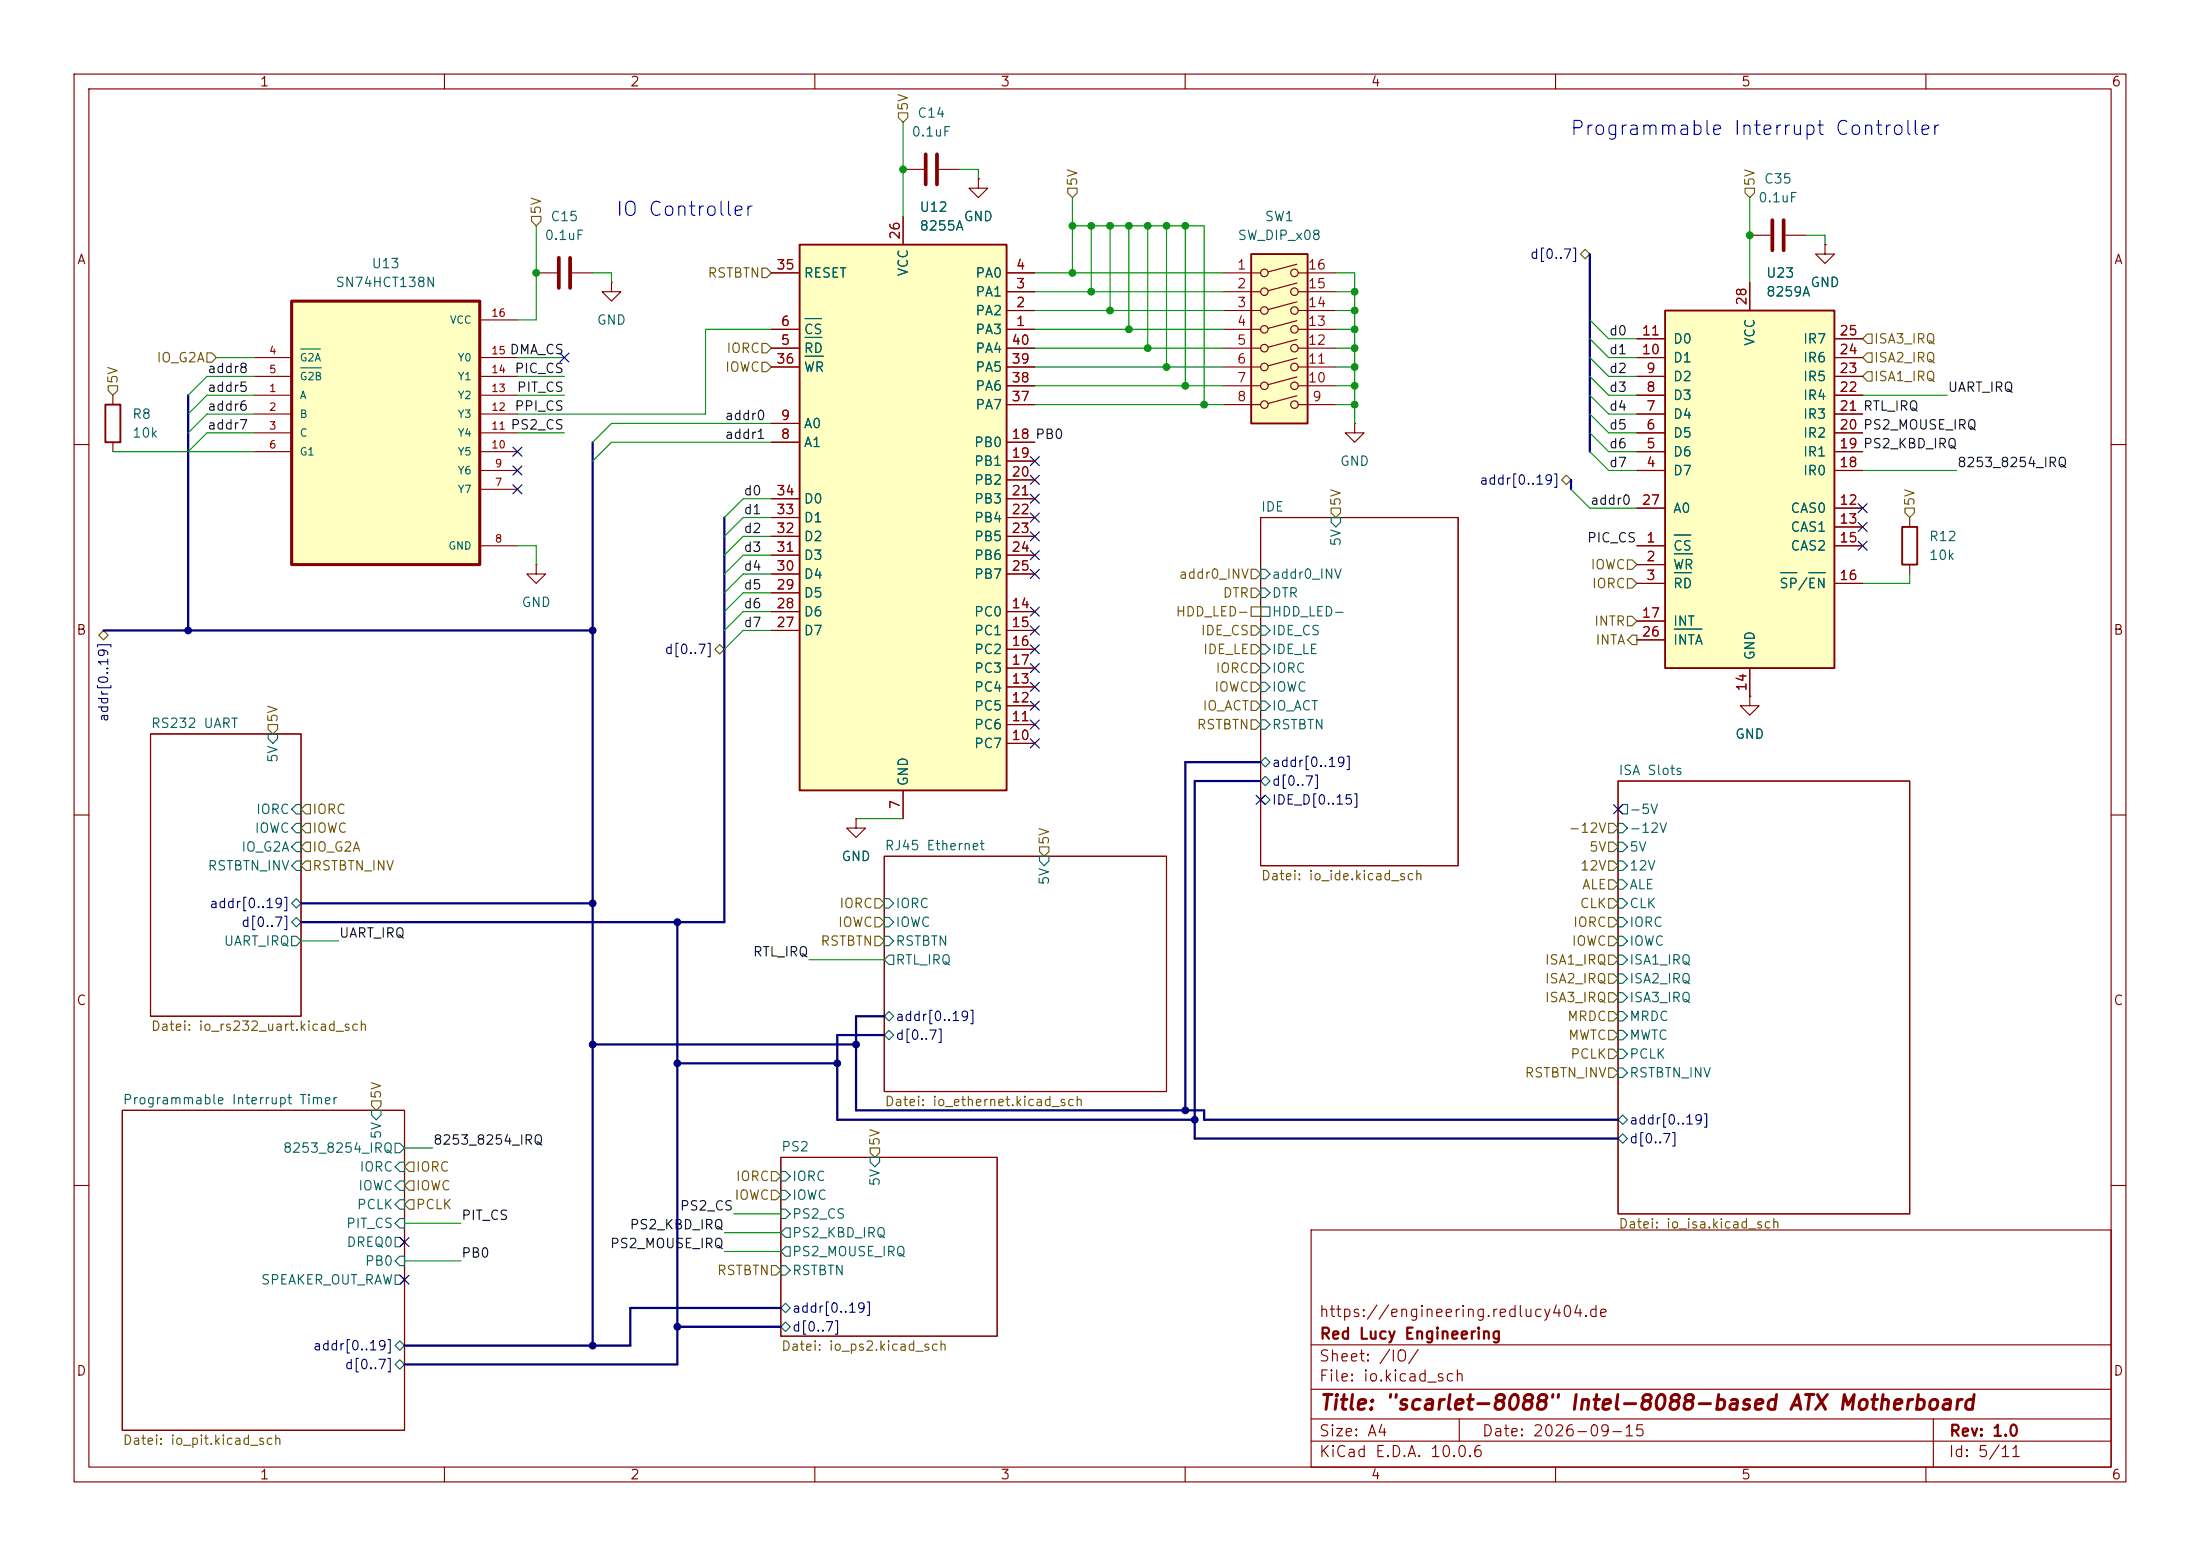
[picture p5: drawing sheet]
<svg xmlns="http://www.w3.org/2000/svg" width="297mm" height="210mm" viewBox="0 0 297 210" stroke-linecap="round" stroke-linejoin="round" font-family="sans-serif">
<g fill="none" stroke="#840000" stroke-width=".15">
<path d="M10 10h277v190h-277zM12 12h273v186h-273zM60 10v2M110 10v2M160 10v2M210 10v2M260 10v2M121.9 22.9h2.8M126.7 22.9h2.8M132.1 24.1v1.3h1.2l-1.2 1.3-1.3-1.3h1.3M132.1 24.1h.1M10 60h2"/>
<path d="M72.4 76.2v1.3h1.3l-1.3 1.2-1.3-1.2h1.3M72.4 76.2h.1M170.2 69.9h26.6v46.9h-26.6zM285 60h2M20.3 99.1h20.3v38.1h-20.3zM236.2 94v1.3h1.3l-1.3 1.2-1.3-1.2h1.3M236.2 94h.1M10 110h2M119.4 115.6h38.1v31.7h-38.1zM218.4 105.4h39.4v58.4h-39.4zM285 110h2M16.5 149.9h38.1v43.1h-38.1z"/>
<path d="M105.4 156.2h29.2v24.1h-29.2zM10 160h2M177 166h108v32h-108zM285 160h2M60 198v2M110 198v2M160 198v2M177 194.5h108M177 191.5h108M177 187.5h108M177 181.5h108M197 191.5v3"/>
<path d="M210 198v2M260 198v2M261 191.5v6.5"/>
</g>
<g fill="none" stroke="#006464" stroke-width=".15">
<path d="M170.2 76.8h.6l.6 .7-.6 .6h-.6zM170.2 79.4h.6l.6 .6-.6 .6h-.6zM179.7 69.9h1.3v.6l-.7 .6-.6-.6zM36.2 99.1h1.3v.6l-.7 .6-.6-.6zM170.2 81.9h1.2v1.3h-1.2zM170.2 84.5h.6l.6 .6-.6 .6h-.6zM170.2 87h.6l.6 .6-.6 .7h-.6zM170.2 89.5h.6l.6 .7-.6 .6h-.6zM170.2 92.1h.6l.6 .6-.6 .6h-.6zM170.2 94.6h.6l.6 .7-.6 .6h-.6zM170.2 97.2h.6l.6 .6-.6 .6h-.6zM39.4 114.3l.6-.6h.6v1.2h-.6z"/>
<path d="M40 108.6h.6v1.3h-.6l-.6-.7zM40 111.1h.6v1.3h-.6l-.6-.6zM40 116.2h.6v1.3h-.6l-.6-.7zM140.3 115.6h1.3v.6l-.6 .6-.7-.6zM170.2 102.9l.6-.7 .6 .7-.6 .6zM170.2 105.4l.6-.6 .6 .6-.6 .6zM170.2 108l.6-.7 .6 .7-.6 .6zM218.4 109.2l.7-.6h.6v1.3h-.6zM218.4 111.1h.7l.6 .7-.6 .6h-.7zM218.4 113.7h.7l.6 .6-.6 .6h-.7zM218.4 116.2h.7l.6 .6-.6 .7h-.7zM218.4 118.7h.7l.6 .7-.6 .6h-.7z"/>
<path d="M39.4 124.5l.6-.7 .6 .7-.6 .6zM39.4 126.4h.6l.6 .6-.6 .6h-.6zM40 121.3l.6 .6-.6 .7-.6-.7zM119.4 121.3h.6l.6 .6-.6 .7h-.6zM119.4 123.8h.6l.6 .7-.6 .6h-.6zM119.4 126.4h.6l.6 .6-.6 .6h-.6zM119.4 129.5l.6-.6h.6v1.3h-.6zM119.4 137.2l.6-.7 .6 .7-.6 .6zM119.4 139.7l.6-.6 .6 .6-.6 .6zM218.4 121.3h.7l.6 .6-.6 .7h-.7zM218.4 123.8h.7l.6 .7-.6 .6h-.7zM218.4 126.4h.7l.6 .6-.6 .6h-.7z"/>
<path d="M218.4 128.9h.7l.6 .6-.6 .7h-.7zM218.4 131.4h.7l.6 .7-.6 .6h-.7zM218.4 134h.7l.6 .6-.6 .7h-.7zM218.4 136.5h.7l.6 .7-.6 .6h-.7zM218.4 139.1h.7l.6 .6-.6 .6h-.7zM50.2 149.9h1.2v.6l-.6 .6-.6-.6zM53.3 154.3h.7l.6 .6-.6 .7h-.7zM54 156.8h.6v1.3h-.6l-.7-.6zM54 159.4h.6v1.3h-.6l-.7-.7zM105.4 158.1h.6l.7 .7-.7 .6h-.6zM117.5 156.2h1.2v.6l-.6 .7-.6-.7zM218.4 141.6h.7l.6 .6-.6 .7h-.7z"/>
<path d="M218.4 144.1h.7l.6 .7-.6 .6h-.7zM218.4 151.1l.7-.6 .6 .6-.6 .7zM218.4 153.7l.7-.7 .6 .7-.6 .6zM53.3 167h.7l.6 .6-.6 .7h-.7zM53.3 172.1h.7l.6 .6-.6 .7h-.7zM54 161.9h.6v1.3h-.6l-.7-.6zM54 164.5h.6v1.2h-.6l-.7-.6zM54 169.5h.6v1.3h-.6l-.7-.6zM105.4 160.7h.6l.7 .6-.7 .6h-.6zM105.4 163.2h.6l.7 .6-.7 .7h-.6zM105.4 170.8h.6l.7 .7-.7 .6h-.6zM105.4 176.5l.6-.6 .7 .6-.7 .7z"/>
<path d="M105.4 179.1l.6-.7 .7 .7-.7 .6zM106 165.7h.7v1.3h-.7l-.6-.6zM106 168.3h.7v1.2h-.7l-.6-.6zM53.3 181.6l.7-.6 .6 .6-.6 .6zM53.3 184.2l.7-.7 .6 .7-.6 .6z"/>
</g>
<path d="M125 20.8v4.1M126.5 20.8v4.1" fill="none" stroke="#840000" stroke-width=".51"/>
<path d="M39.4 40.6h25.4v35.6h-25.4z" fill="#ffffc2"/>
<path d="M39.4 40.6h25.4v35.6h-25.4z" fill="none" stroke="#840000" stroke-width=".41"/>
<g fill="none" stroke="#840000" stroke-width=".15">
<path d="M82.5 38.1v1.3h1.3l-1.3 1.2-1.2-1.2h1.2M82.5 38.1h.1M34.3 53.3h5.1M34.3 55.9h5.1M34.3 58.4h5.1M34.3 48.3h5.1M34.3 50.8h5.1M64.8 53.3h5M64.8 55.9h5M64.8 58.4h5M64.8 48.3h5M64.8 50.8h5"/>
<path d="M64.8 43.2h5M182.9 57.2v1.2h1.2l-1.2 1.3-1.3-1.3h1.3M182.9 57.2h.1M34.3 61h5.1M64.8 61h5M64.8 66h5M64.8 73.7h5M64.8 63.5h5M257.8 69.9v1.2M257.8 76.2v1.3"/>
</g>
<path d="M40.6 47.1h2.6M40.6 49.6h2.8" fill="none" stroke="#006464" stroke-width=".15"/>
<path d="M256.8 71.1h2v5.1h-2z" fill="none" stroke="#840000" stroke-width=".25"/>
<path d="M224.8 41.9h22.8v48.3h-22.8z" fill="#ffffc2"/>
<path d="M14.2 54.6h2.1v5.1h-2.1zM224.8 41.9h22.8v48.3h-22.8z" fill="none" stroke="#840000" stroke-width=".25"/>
<g fill="none" stroke="#840000" stroke-width=".15">
<path d="M236.2 38.1v3.8M246.4 33v1.3h1.2l-1.2 1.3-1.3-1.3h1.3M246.4 33h.1M15.2 53.3v1.3M15.2 59.7v1.3M221 58.4h3.8M221 55.9h3.8M221 53.3h3.8M221 50.8h3.8M221 48.3h3.8M221 45.7h3.8M247.6 58.4h3.9"/>
<path d="M247.6 55.9h3.9M247.6 53.3h3.9M247.6 50.8h3.9M247.6 48.3h3.9M247.6 45.7h3.9M221 73.7h3.8M221 76.2h3.8M221 78.7h3.8M221 63.5h3.8M221 61h3.8M221 68.6h3.8M247.6 73.7h3.9"/>
<path d="M247.6 78.7h3.9M247.6 63.5h3.9M247.6 61h3.9M247.6 68.6h3.9M247.6 71.1h3.9M221 83.8h3.8M221 86.4h3.8M236.2 90.2v3.8M115.6 110.5v1.3h1.2l-1.2 1.2-1.3-1.2h1.3M115.6 110.5h.1"/>
</g>
<path d="M226 72.2h2.3M226 74.8h2.5M226 77.3h2.3M240.4 77.3h2.2M244.2 77.3h2.2M226 84.9h3.8" fill="none" stroke="#006464" stroke-width=".15"/>
<path d="M107.9 33h28v73.7h-28z" fill="#ffffc2"/>
<path d="M107.9 33h28v73.7h-28z" fill="none" stroke="#840000" stroke-width=".25"/>
<g fill="none" stroke="#840000" stroke-width=".15">
<path d="M72.4 36.8h2.8M77.2 36.8h2.8M104.1 36.8h3.8M121.9 29.2v3.8M135.9 39.4h3.8M135.9 36.8h3.8M236.2 31.8h2.8M241 31.8h2.8M104.1 44.5h3.8M104.1 47h3.8M104.1 59.7h3.8M104.1 57.2h3.8"/>
<path d="M104.1 49.5h3.8M135.9 44.5h3.8M135.9 41.9h3.8M135.9 47h3.8M135.9 59.7h3.8M135.9 49.5h3.8M135.9 54.6h3.8M135.9 52.1h3.8M104.1 67.3h3.8M104.1 69.9h3.8M104.1 72.4h3.8M104.1 74.9h3.8"/>
<path d="M104.1 77.5h3.8M135.9 62.2h3.8M135.9 64.8h3.8M135.9 67.3h3.8M135.9 69.9h3.8M135.9 72.4h3.8M135.9 74.9h3.8M135.9 77.5h3.8M104.1 82.6h3.8M104.1 85.1h3.8M104.1 80h3.8M135.9 97.8h3.8"/>
<path d="M135.9 95.3h3.8M135.9 92.7h3.8M135.9 82.6h3.8M135.9 85.1h3.8M135.9 87.6h3.8M135.9 90.2h3.8M121.9 106.7v3.8M135.9 100.3h3.8"/>
</g>
<path d="M108.7 45.5h2.3M108.7 43h2.2M108.7 48.1h2.5" fill="none" stroke="#006464" stroke-width=".15"/>
<path d="M75.4 34.8v4.1M77 34.8v4.1M239.3 29.7v4.1M240.8 29.7v4.1" fill="none" stroke="#840000" stroke-width=".51"/>
<path d="M168.9 34.3h7.6v22.9h-7.6z" fill="#ffffc2"/>
<g fill="none" stroke="#840000" stroke-width=".15">
<path d="M104.1 36.8h3.8M121.9 29.2v3.8M132.1 24.1h.1M135.9 36.8h3.8M135.9 39.4h3.8M165.1 36.8h5.1M165.1 39.4h5.1M175.1 35.7l-3.9 1M175.1 38.2l-3.9 1M175.3 36.8h5M175.3 39.4h5M236.2 38.1v3.8"/>
<path d="M246.4 33h.1M104.1 44.5h3.8M104.1 47h3.8M104.1 49.5h3.8M104.1 59.7h3.8M104.1 57.2h3.8M135.9 41.9h3.8M135.9 44.5h3.8M135.9 47h3.8M135.9 49.5h3.8M135.9 52.1h3.8M135.9 54.6h3.8"/>
<path d="M135.9 59.7h3.8M165.1 41.9h5.1M165.1 44.5h5.1M165.1 47h5.1M165.1 49.5h5.1M165.1 52.1h5.1M165.1 54.6h5.1M175.1 40.7l-3.9 1.1M175.1 43.3l-3.9 1M175.1 45.8l-3.9 1.1M175.1 48.3l-3.9 1.1M175.1 50.9l-3.9 1"/>
<path d="M175.1 53.4l-3.9 1.1M175.3 41.9h5M175.3 44.5h5M175.3 47h5M175.3 49.5h5M175.3 52.1h5M175.3 54.6h5M221 58.4h3.8M221 55.9h3.8M221 53.3h3.8M221 50.8h3.8M221 48.3h3.8"/>
<path d="M221 45.7h3.8M247.6 58.4h3.9M247.6 55.9h3.9M247.6 53.3h3.9M247.6 50.8h3.9M247.6 48.3h3.9M247.6 45.7h3.9M104.1 67.3h3.8M104.1 69.9h3.8M104.1 72.4h3.8M104.1 74.9h3.8M104.1 77.5h3.8"/>
<path d="M135.9 62.2h3.8M135.9 64.8h3.8M135.9 67.3h3.8M135.9 69.9h3.8M135.9 72.4h3.8M135.9 74.9h3.8M135.9 77.5h3.8M221 73.7h3.8M221 76.2h3.8M221 78.7h3.8M221 63.5h3.8M221 61h3.8"/>
<path d="M221 68.6h3.8M247.6 73.7h3.9M247.6 78.7h3.9M247.6 63.5h3.9M247.6 61h3.9M247.6 68.6h3.9M247.6 71.1h3.9M104.1 82.6h3.8M104.1 85.1h3.8M104.1 80h3.8M135.9 97.8h3.8M135.9 95.3h3.8"/>
<path d="M135.9 92.7h3.8M135.9 82.6h3.8M135.9 85.1h3.8M135.9 87.6h3.8M135.9 90.2h3.8M221 83.8h3.8M221 86.4h3.8M236.2 94h.1M236.2 90.2v3.8M115.6 110.5h.1M121.9 106.7v3.8M135.9 100.3h3.8"/>
<circle cx="170.7" cy="36.8" r=".51"/>
<circle cx="170.7" cy="39.4" r=".51"/>
<circle cx="174.8" cy="36.8" r=".51"/>
<circle cx="174.8" cy="39.4" r=".51"/>
<circle cx="170.7" cy="44.5" r=".51"/>
<circle cx="170.7" cy="49.5" r=".51"/>
<circle cx="170.7" cy="52.1" r=".51"/>
<circle cx="170.7" cy="54.6" r=".51"/>
<circle cx="170.7" cy="47" r=".51"/>
<circle cx="170.7" cy="41.9" r=".51"/>
<circle cx="174.8" cy="41.9" r=".51"/>
<circle cx="174.8" cy="44.5" r=".51"/>
<circle cx="174.8" cy="49.5" r=".51"/>
<circle cx="174.8" cy="47" r=".51"/>
<circle cx="174.8" cy="54.6" r=".51"/>
<circle cx="174.8" cy="52.1" r=".51"/>
</g>
<path d="M168.9 34.3h7.6v22.9h-7.6z" fill="none" stroke="#840000" stroke-width=".25"/>
<g fill="none" stroke="#725600" stroke-width=".15">
<path d="M121.3 15.2h1.3v.7l-.7 .6-.6-.6zM71.8 29.2h1.2v.6l-.6 .7-.6-.7zM102.9 36.2h.6l.6 .6-.6 .7h-.6zM144.1 25.4h1.3v.6l-.6 .7-.7-.7zM214 33.7l.6 .6-.6 .6-.6-.6zM235.6 25.4h1.3v.6l-.7 .7-.6-.7zM14.6 52.1h1.3v.6l-.7 .6-.6-.6zM27.9 47.6h.7l.6 .7-.6 .6h-.7zM102.9 48.9h.6l.6 .6-.6 .7h-.6zM102.9 46.4h.6l.6 .6-.6 .6h-.6zM252.1 47.6h.6v1.3h-.6l-.6-.6zM252.1 50.2h.6v1.2h-.6l-.6-.6z"/>
<path d="M252.1 45.1h.6v1.3h-.6l-.6-.7zM168.9 76.8h.6l.7 .7-.7 .6h-.6zM168.9 79.4h.6l.7 .6-.7 .6h-.6zM179.7 68.6h1.3v.6l-.7 .7-.6-.7zM210.8 64.8l.7-.7 .6 .7-.6 .6zM219.7 78.1h.6l.7 .6-.7 .7h-.6zM219.7 75.6h.6l.7 .6-.7 .6h-.6zM257.2 68.6h1.2v.6l-.6 .7-.6-.7zM13.3 85.7l.7-.6 .6 .6-.6 .7zM36.2 97.8h1.3v.6l-.7 .7-.6-.7zM97.2 87l.6 .6-.6 .7-.7-.7zM168.9 87h.6l.7 .6-.7 .7h-.6z"/>
<path d="M168.9 84.5h.6l.7 .6-.7 .6h-.6zM168.9 97.2h.6l.7 .6-.7 .6h-.6zM168.9 89.5h.6l.7 .7-.7 .6h-.6zM168.9 81.9h1.3v1.3h-1.3zM168.9 94.6h.6l.7 .7-.7 .6h-.6zM168.9 92.1h.6l.7 .6-.7 .6h-.6zM219.7 83.2h.6l.7 .6-.7 .7h-.6zM220.3 85.7h.7v1.3h-.7l-.6-.6zM41.3 113.7h.6v1.2h-.6l-.7-.6zM41.3 108.6h.6v1.3h-.6l-.7-.7zM41.3 111.1h.6v1.3h-.6l-.7-.6zM41.3 116.2h.6v1.3h-.6l-.7-.7z"/>
<path d="M140.3 114.3h1.3v.6l-.6 .7-.7-.7zM217.2 111.1h.6l.6 .7-.6 .6h-.6zM217.2 116.2h.6l.6 .6-.6 .7h-.6zM217.2 118.7h.6l.6 .7-.6 .6h-.6zM217.2 113.7h.6l.6 .6-.6 .6h-.6zM118.1 121.3h.6l.7 .6-.7 .7h-.6zM118.1 126.4h.6l.7 .6-.7 .6h-.6zM118.1 123.8h.6l.7 .7-.7 .6h-.6zM217.2 123.8h.6l.6 .7-.6 .6h-.6zM217.2 121.3h.6l.6 .6-.6 .7h-.6zM217.2 126.4h.6l.6 .6-.6 .6h-.6zM217.2 131.4h.6l.6 .7-.6 .6h-.6z"/>
<path d="M217.2 128.9h.6l.6 .6-.6 .7h-.6zM217.2 139.1h.6l.6 .6-.6 .6h-.6zM217.2 136.5h.6l.6 .7-.6 .6h-.6zM217.2 134h.6l.6 .6-.6 .7h-.6zM50.2 148.6h1.2v.6l-.6 .7-.6-.7zM55.2 156.8h.7v1.3h-.7l-.6-.6zM55.2 159.4h.7v1.3h-.7l-.6-.7zM104.1 158.1h.7l.6 .7-.6 .6h-.7zM117.5 154.9h1.2v.7l-.6 .6-.6-.6zM217.2 141.6h.6l.6 .6-.6 .7h-.6zM217.2 144.1h.6l.6 .7-.6 .6h-.6zM55.2 161.9h.7v1.3h-.7l-.6-.6z"/>
<path d="M104.1 170.8h.7l.6 .7-.6 .6h-.7zM104.1 160.7h.7l.6 .6-.6 .6h-.7z"/>
</g>
<g fill="none" stroke="#000084" stroke-width=".3">
<path d="M214.6 34.3v26.7M25.4 53.3v31.8M80 59.7v121.9M97.8 69.9v54.6h-57.2M212.1 64.8v1.2M14 85.1h66M170.2 102.9h-10.2v47M170.2 105.4h-8.9v48.3h57.1M40.6 121.9h39.4M91.4 124.5v59.7h-36.8M119.4 137.2h-3.8v12.7h47v1.2h55.8M119.4 139.7h-6.4v11.4h48.3"/>
<path d="M80 141h35.6M91.4 143.5h21.6M91.4 179.1h14M105.4 176.5h-20.3v5.1h-30.5"/>
</g>
<g fill="none" stroke="#009600" stroke-width=".15">
<path d="M121.9 16.5v12.7M72.4 30.5v12.7h-2.6M80 36.8h2.5v1.3M129.5 22.9h2.6v1.2M139.7 36.8h25.4M139.7 39.4h25.4M144.8 26.7v10.1M144.8 30.5h17.8v24.1M147.3 30.5v8.9M149.9 30.5v11.4M152.4 30.5v14M154.9 30.5v16.5"/>
<path d="M157.5 30.5v19M160 30.5v21.6M180.3 36.8h2.6v20.4M180.3 39.4h2.6M236.2 26.7v11.4M243.8 31.8h2.6v1.2M29.2 48.3h5.1M34.3 58.4h-6.4l-2.5 2.6M34.3 50.8h-6.4l-2.5 2.5M34.3 55.9h-6.4l-2.5 2.5M34.3 53.3h-6.4l-2.5 2.6M69.8 58.4h6.4"/>
<path d="M69.8 50.8h6.4M69.8 48.3h6.4M69.8 53.3h6.4M104.1 44.5h-8.9v11.4h-25.4M104.1 59.7h-21.6l-2.5 2.5M104.1 57.2h-21.6l-2.5 2.5M139.7 44.5h25.4M139.7 47h25.4M139.7 41.9h25.4M139.7 52.1h25.4M139.7 49.5h25.4M139.7 54.6h25.4"/>
<path d="M180.3 44.5h2.6M180.3 47h2.6M180.3 41.9h2.6M180.3 52.1h2.6M180.3 49.5h2.6M180.3 54.6h2.6M214.6 58.4l2.6 2.6h3.8M214.6 55.9l2.6 2.5h3.8M214.6 48.3l2.6 2.5h3.8M214.6 53.3l2.6 2.6h3.8M214.6 45.7l2.6 2.6h3.8M214.6 50.8l2.6 2.5h3.8"/>
<path d="M214.6 43.2l2.6 2.5h3.8M251.5 53.3h11.4M15.2 61h19.1M69.8 73.7h2.6v2.5M104.1 69.9h-3.8l-2.5 2.5M104.1 67.3h-3.8l-2.5 2.6M104.1 72.4h-3.8l-2.5 2.5M104.1 77.5h-3.8l-2.5 2.5M104.1 74.9h-3.8l-2.5 2.6M212.1 66l2.5 2.6h6.4M214.6 61l2.6 2.5h3.8M251.5 63.5h12.7"/>
<path d="M257.8 77.5v1.2h-6.3M104.1 85.1h-3.8l-2.5 2.5M104.1 80h-3.8l-2.5 2.6M104.1 82.6h-3.8l-2.5 2.5M115.6 110.5h6.3M40.6 127h5.1M109.2 129.5h10.2M54.6 154.9h3.8M54.6 165.1h7.6M54.6 170.2h7.6M97.8 168.9h7.6M97.8 166.4h7.6"/>
<path d="M99.1 163.8h6.3"/>
</g>
<g fill="none" stroke="#000084" stroke-width=".15">
<path d="M75.6 47.7l1.2 1.2M76.8 47.7l-1.2 1.2M69.2 62.9l1.3 1.2M69.2 60.4l1.3 1.2M69.2 65.4l1.3 1.2M70.5 62.9l-1.3 1.2M70.5 60.4l-1.3 1.2M70.5 65.4l-1.3 1.2M139.1 64.2l1.2 1.2M139.1 76.9l1.2 1.2M139.1 69.2l1.2 1.3M139.1 74.3l1.2 1.2"/>
<path d="M139.1 71.8l1.2 1.2M139.1 66.7l1.2 1.2M139.1 61.6l1.2 1.2M140.3 64.2l-1.2 1.2M140.3 76.9l-1.2 1.2M140.3 69.2l-1.2 1.3M140.3 74.3l-1.2 1.2M140.3 71.8l-1.2 1.2M140.3 66.7l-1.2 1.2M140.3 61.6l-1.2 1.2M250.9 70.5l1.2 1.2M250.9 68l1.2 1.2"/>
<path d="M250.9 73.1l1.2 1.2M252.1 70.5l-1.2 1.2M252.1 68l-1.2 1.2M252.1 73.1l-1.2 1.2M139.1 84.5l1.2 1.2M139.1 81.9l1.2 1.3M139.1 97.2l1.2 1.2M139.1 89.6l1.2 1.2M139.1 99.7l1.2 1.2M139.1 94.6l1.2 1.3M139.1 87l1.2 1.2M139.1 92.1l1.2 1.2"/>
<path d="M140.3 84.5l-1.2 1.2M140.3 81.9l-1.2 1.3M140.3 97.2l-1.2 1.2M140.3 89.6l-1.2 1.2M140.3 99.7l-1.2 1.2M140.3 94.6l-1.2 1.3M140.3 87l-1.2 1.2M140.3 92.1l-1.2 1.2M169.6 107.3l1.2 1.3M170.8 107.3l-1.2 1.3M217.8 108.6l1.2 1.2M219 108.6l-1.2 1.2"/>
<path d="M54 167l1.2 1.2M54 172.1l1.2 1.2M55.2 167l-1.2 1.2M55.2 172.1l-1.2 1.2"/>
</g>
<path d="M108.7 45.5h2.3M108.7 43h2.2M108.7 48.1h2.5M226 72.2h2.3M226 74.8h2.5M226 77.3h2.3M240.4 77.3h2.2M244.2 77.3h2.2M226 84.9h3.8" fill="none" stroke="#006464" stroke-width=".15"/>
<g fill="#009600" stroke="#009600" stroke-width=".14">
<circle cx="236.2" cy="31.8" r=".46"/>
<circle cx="152.4" cy="44.5" r=".46"/>
<circle cx="162.6" cy="54.6" r=".46"/>
<circle cx="157.5" cy="49.5" r=".46"/>
<circle cx="160" cy="52.1" r=".46"/>
<circle cx="149.9" cy="41.9" r=".46"/>
<circle cx="182.9" cy="52.1" r=".46"/>
<circle cx="182.9" cy="49.5" r=".46"/>
<circle cx="182.9" cy="54.6" r=".46"/>
<circle cx="182.9" cy="39.4" r=".46"/>
<circle cx="154.9" cy="30.5" r=".46"/>
<circle cx="154.9" cy="47" r=".46"/>
<circle cx="182.9" cy="47" r=".46"/>
<circle cx="182.9" cy="44.5" r=".46"/>
<circle cx="182.9" cy="41.9" r=".46"/>
<circle cx="144.8" cy="30.5" r=".46"/>
<circle cx="147.3" cy="30.5" r=".46"/>
<circle cx="149.9" cy="30.5" r=".46"/>
<circle cx="160" cy="30.5" r=".46"/>
<circle cx="157.5" cy="30.5" r=".46"/>
<circle cx="152.4" cy="30.5" r=".46"/>
<circle cx="147.3" cy="39.4" r=".46"/>
<circle cx="144.8" cy="36.8" r=".46"/>
<circle cx="121.9" cy="22.9" r=".46"/>
<circle cx="72.4" cy="36.8" r=".46"/>
</g>
<g fill="#000084" stroke="#000084" stroke-width=".14">
<circle cx="80" cy="141" r=".46"/>
<circle cx="113" cy="143.5" r=".46"/>
<circle cx="115.6" cy="141" r=".46"/>
<circle cx="160" cy="149.9" r=".46"/>
<circle cx="161.3" cy="151.1" r=".46"/>
<circle cx="80" cy="121.9" r=".46"/>
<circle cx="91.4" cy="124.5" r=".46"/>
<circle cx="80" cy="85.1" r=".46"/>
<circle cx="25.4" cy="85.1" r=".46"/>
<circle cx="91.4" cy="143.5" r=".46"/>
<circle cx="91.4" cy="179.1" r=".46"/>
<circle cx="80" cy="181.6" r=".46"/>
</g>
<text font-size="2" fill="#840000" x="178" y="190.8">Title: &quot;scarlet-8088&quot; Intel-8088-based ATX Motherboard</text>
<g font-size="1.9" fill="#0000c2">
<text x="211.8" y="18.7">Programmable Interrupt Controller</text>
<text x="83" y="29.6">IO Controller</text>
</g>
<g font-size="1.5" fill="#840000">
<text x="178" y="178.1">https://engineering.redlucy404.de</text>
<text x="178" y="184.1">Sheet: /IO/</text>
<text x="178" y="181.1">Red Lucy Engineering</text>
<text x="178" y="186.8">File: io.kicad_sch</text>
<text x="178" y="197">KiCad E.D.A. 10.0.6</text>
<text x="178" y="194.2">Size: A4</text>
<text x="200" y="194.2">Date: 2026-09-15</text>
<text x="263" y="197">Id: 5/11</text>
<text x="263" y="194.2">Rev: 1.0</text>
</g>
<g font-size="1.3" fill="#840000">
<text x="35" y="12">1</text>
<text x="85" y="12">2</text>
<text x="135" y="12">3</text>
<text x="185" y="12">4</text>
<text x="235" y="12">5</text>
<text x="285" y="12">6</text>
<text x="10.3" y="36">A</text>
<text x="285.3" y="36">A</text>
<text x="10.2" y="86">B</text>
<text x="285.2" y="86">B</text>
<text x="10.2" y="136">C</text>
<text x="285.2" y="136">C</text>
<text x="10.2" y="186">D</text>
<text x="285.2" y="186">D</text>
<text x="35" y="200">1</text>
<text x="85" y="200">2</text>
<text x="135" y="200">3</text>
<text x="185" y="200">4</text>
<text x="235" y="200">5</text>
<text x="285" y="200">6</text>
</g>
<g font-size="1.3" fill="#725600">
<text x="122.9" y="15.1" transform="rotate(-90 122.9 15.1)">5V</text>
<text x="73.4" y="29" transform="rotate(-90 73.4 29)">5V</text>
<text x="145.7" y="25.2" transform="rotate(-90 145.7 25.2)">5V</text>
<text x="237.2" y="25.2" transform="rotate(-90 237.2 25.2)">5V</text>
<text x="95.4" y="37.8">RSTBTN</text>
<text x="98" y="48">IORC</text>
<text x="252.9" y="46.7">ISA3_IRQ</text>
<text x="16.2" y="51.9" transform="rotate(-90 16.2 51.9)">5V</text>
<text x="21.1" y="49.2">IO_G2A</text>
<text x="97.8" y="50.5">IOWC</text>
<text x="252.9" y="49.2">ISA2_IRQ</text>
<text x="252.9" y="51.8">ISA1_IRQ</text>
<text x="181.3" y="68.4" transform="rotate(-90 181.3 68.4)">5V</text>
<text x="258.8" y="68.4" transform="rotate(-90 258.8 68.4)">5V</text>
<text x="214.6" y="77.2">IOWC</text>
<text x="158.6" y="83.5">HDD_LED-</text>
<text x="159.1" y="78.4">addr0_INV</text>
<text x="165" y="81">DTR</text>
<text x="214.8" y="79.7">IORC</text>
<text x="162" y="86.1">IDE_CS</text>
<text x="162.3" y="88.6">IDE_LE</text>
<text x="215.1" y="84.8">INTR</text>
<text x="215.3" y="87.3">INTA</text>
<text x="163.8" y="93.7">IOWC</text>
<text x="164" y="91.1">IORC</text>
<text x="37.8" y="97.6" transform="rotate(-90 37.8 97.6)">5V</text>
<text x="161.5" y="98.8">RSTBTN</text>
<text x="162.3" y="96.2">IO_ACT</text>
<text x="42.1" y="110.2">IORC</text>
<text x="42.1" y="112.7">IOWC</text>
<text x="211.7" y="112.7">-12V</text>
<text x="42.1" y="115.3">IO_G2A</text>
<text x="42.1" y="117.8">RSTBTN_INV</text>
<text x="141.9" y="114.1" transform="rotate(-90 141.9 114.1)">5V</text>
<text x="170.2" y="119.1">Datei: io_ide.kicad_sch</text>
<text x="213.2" y="117.8">12V</text>
<text x="214.5" y="115.3">5V</text>
<text x="113" y="125.4">IOWC</text>
<text x="113.2" y="122.9">IORC</text>
<text x="212.3" y="125.4">IORC</text>
<text x="213.2" y="122.9">CLK</text>
<text x="213.5" y="120.3">ALE</text>
<text x="110.7" y="128">RSTBTN</text>
<text x="208.5" y="130.5">ISA1_IRQ</text>
<text x="212.1" y="128">IOWC</text>
<text x="208.5" y="133">ISA2_IRQ</text>
<text x="208.5" y="135.6">ISA3_IRQ</text>
<text x="20.3" y="139.5">Datei: io_rs232_uart.kicad_sch</text>
<text x="211.5" y="138.1">MRDC</text>
<text x="211.6" y="140.7">MWTC</text>
<text x="211.9" y="143.2">PCLK</text>
<text x="51.8" y="148.4" transform="rotate(-90 51.8 148.4)">5V</text>
<text x="119.4" y="149.6">Datei: io_ethernet.kicad_sch</text>
<text x="205.7" y="145.7">RSTBTN_INV</text>
<text x="119.1" y="154.8" transform="rotate(-90 119.1 154.8)">5V</text>
<text x="56" y="158.4">IORC</text>
<text x="56" y="161">IOWC</text>
<text x="99.2" y="159.7">IORC</text>
<text x="56" y="163.5">PCLK</text>
<text x="99.1" y="162.3">IOWC</text>
<text x="218.4" y="166.1">Datei: io_isa.kicad_sch</text>
<text x="96.7" y="172.4">RSTBTN</text>
<text x="105.4" y="182.6">Datei: io_ps2.kicad_sch</text>
<text x="16.5" y="195.3">Datei: io_pit.kicad_sch</text>
</g>
<g font-size="1.3" fill="#006464">
<text x="123.8" y="16.2">C14</text>
<text x="123" y="18.7">0.1uF</text>
<text x="124" y="28.9">U12</text>
<text x="237.3" y="27.6">0.1uF</text>
<text x="238.1" y="25.1">C35</text>
<text x="73.4" y="32.7">0.1uF</text>
<text x="74.2" y="30.2">C15</text>
<text x="124" y="31.4">8255A</text>
<text x="130" y="30.2">GND</text>
<text x="167" y="32.7">SW_DIP_x08</text>
<text x="170.7" y="30.2">SW1</text>
<text x="45.2" y="39.1">SN74HCT138N</text>
<text x="50.1" y="36.5">U13</text>
<text x="108.4" y="37.8">RESET</text>
<text x="122.9" y="37.4" transform="rotate(-90 122.9 37.4)">VCC</text>
<text x="131.6" y="40.3">PA1</text>
<text x="131.6" y="37.8">PA0</text>
<text x="238.3" y="37.8">U23</text>
<text x="238.3" y="40.3">8259A</text>
<text x="244.3" y="39.1">GND</text>
<text x="80.5" y="44.1">GND</text>
<text x="108.4" y="48">RD</text>
<text x="108.4" y="45.4">CS</text>
<text x="131.6" y="45.4">PA3</text>
<text x="131.6" y="42.9">PA2</text>
<text x="131.6" y="48">PA4</text>
<text x="225.8" y="46.7">D0</text>
<text x="237.2" y="46.8" transform="rotate(-90 237.2 46.8)">VCC</text>
<text x="243.3" y="46.7">IR7</text>
<text x="108.4" y="50.5">WR</text>
<text x="131.6" y="53">PA6</text>
<text x="131.6" y="50.5">PA5</text>
<text x="225.8" y="51.8">D2</text>
<text x="225.8" y="49.2">D1</text>
<text x="243.3" y="51.8">IR5</text>
<text x="243.3" y="49.2">IR6</text>
<text x="17.8" y="56.8">R8</text>
<text x="17.8" y="59.4">10k</text>
<text x="108.4" y="58.1">A0</text>
<text x="131.6" y="55.6">PA7</text>
<text x="225.8" y="59.4">D5</text>
<text x="225.8" y="56.8">D4</text>
<text x="225.8" y="54.3">D3</text>
<text x="243.3" y="59.4">IR2</text>
<text x="243.3" y="56.8">IR3</text>
<text x="243.3" y="54.3">IR4</text>
<text x="108.4" y="60.7">A1</text>
<text x="131.4" y="60.7">PB0</text>
<text x="131.4" y="63.2">PB1</text>
<text x="131.4" y="65.7">PB2</text>
<text x="180.8" y="63.2">GND</text>
<text x="225.8" y="64.5">D7</text>
<text x="225.8" y="61.9">D6</text>
<text x="243.3" y="64.5">IR0</text>
<text x="243.3" y="61.9">IR1</text>
<text x="108.4" y="70.8">D1</text>
<text x="108.4" y="68.3">D0</text>
<text x="131.4" y="68.3">PB3</text>
<text x="131.4" y="70.8">PB4</text>
<text x="170.2" y="69.4">IDE</text>
<text x="225.8" y="69.5">A0</text>
<text x="241.6" y="69.5">CAS0</text>
<text x="108.4" y="75.9">D3</text>
<text x="108.4" y="73.4">D2</text>
<text x="131.4" y="73.4">PB5</text>
<text x="131.4" y="75.9">PB6</text>
<text x="181.3" y="73.8" transform="rotate(-90 181.3 73.8)">5V</text>
<text x="225.8" y="74.6">CS</text>
<text x="225.8" y="77.2">WR</text>
<text x="241.6" y="72.1">CAS1</text>
<text x="241.6" y="74.6">CAS2</text>
<text x="260.3" y="73.4">R12</text>
<text x="260.3" y="75.9">10k</text>
<text x="70.3" y="82.2">GND</text>
<text x="108.4" y="83.5">D6</text>
<text x="108.4" y="81">D5</text>
<text x="108.4" y="78.4">D4</text>
<text x="131.4" y="83.5">PC0</text>
<text x="131.4" y="78.4">PB7</text>
<text x="171.6" y="78.4">addr0_INV</text>
<text x="171.6" y="81">DTR</text>
<text x="171.6" y="83.5">HDD_LED-</text>
<text x="225.8" y="79.7">RD</text>
<text x="240.1" y="79.7">SP/EN</text>
<text x="108.4" y="86.1">D7</text>
<text x="131.4" y="86.1">PC1</text>
<text x="131.4" y="88.6">PC2</text>
<text x="171.6" y="86.1">IDE_CS</text>
<text x="171.6" y="88.6">IDE_LE</text>
<text x="225.8" y="84.8">INT</text>
<text x="225.8" y="87.3">INTA</text>
<text x="237.2" y="89.2" transform="rotate(-90 237.2 89.2)">GND</text>
<text x="131.4" y="93.7">PC4</text>
<text x="131.4" y="91.1">PC3</text>
<text x="171.6" y="91.1">IORC</text>
<text x="171.6" y="93.7">IOWC</text>
<text x="20.3" y="98.6">RS232 UART</text>
<text x="131.4" y="101.3">PC7</text>
<text x="131.4" y="98.8">PC6</text>
<text x="131.4" y="96.2">PC5</text>
<text x="171.6" y="96.2">IO_ACT</text>
<text x="171.6" y="98.8">RSTBTN</text>
<text x="234.2" y="100">GND</text>
<text x="37.8" y="103" transform="rotate(-90 37.8 103)">5V</text>
<text x="122.9" y="106.2" transform="rotate(-90 122.9 106.2)">GND</text>
<text x="218.4" y="104.9">ISA Slots</text>
<text x="34.3" y="112.7">IOWC</text>
<text x="34.5" y="110.2">IORC</text>
<text x="219.9" y="110.2">-5V</text>
<text x="219.9" y="112.7">-12V</text>
<text x="27.9" y="117.8">RSTBTN_INV</text>
<text x="32.5" y="115.3">IO_G2A</text>
<text x="113.5" y="116.5">GND</text>
<text x="119.4" y="115.1">RJ45 Ethernet</text>
<text x="141.9" y="119.6" transform="rotate(-90 141.9 119.6)">5V</text>
<text x="219.9" y="115.3">5V</text>
<text x="219.9" y="117.8">12V</text>
<text x="120.8" y="122.9">IORC</text>
<text x="120.8" y="125.4">IOWC</text>
<text x="219.9" y="120.3">ALE</text>
<text x="219.9" y="122.9">CLK</text>
<text x="219.9" y="125.4">IORC</text>
<text x="30.1" y="128">UART_IRQ</text>
<text x="120.8" y="128">RSTBTN</text>
<text x="120.8" y="130.5">RTL_IRQ</text>
<text x="219.9" y="128">IOWC</text>
<text x="219.9" y="130.5">ISA1_IRQ</text>
<text x="219.9" y="133">ISA2_IRQ</text>
<text x="219.9" y="135.6">ISA3_IRQ</text>
<text x="219.9" y="138.1">MRDC</text>
<text x="219.9" y="140.7">MWTC</text>
<text x="219.9" y="143.2">PCLK</text>
<text x="16.5" y="149.4">Programmable Interrupt Timer</text>
<text x="219.9" y="145.7">RSTBTN_INV</text>
<text x="38.1" y="155.9">8253_8254_IRQ</text>
<text x="51.8" y="153.8" transform="rotate(-90 51.8 153.8)">5V</text>
<text x="105.4" y="155.7">PS2</text>
<text x="48.3" y="161">IOWC</text>
<text x="48.4" y="158.4">IORC</text>
<text x="106.8" y="159.7">IORC</text>
<text x="119.1" y="160.2" transform="rotate(-90 119.1 160.2)">5V</text>
<text x="46.6" y="166.1">PIT_CS</text>
<text x="48.1" y="163.5">PCLK</text>
<text x="106.8" y="162.3">IOWC</text>
<text x="106.8" y="164.8">PS2_CS</text>
<text x="106.8" y="167.3">PS2_KBD_IRQ</text>
<text x="35.1" y="173.7">SPEAKER_OUT_RAW</text>
<text x="46.7" y="168.6">DREQ0</text>
<text x="49.2" y="171.1">PB0</text>
<text x="106.8" y="169.9">PS2_MOUSE_IRQ</text>
<text x="106.8" y="172.4">RSTBTN</text>
</g>
<g font-size="1.3" fill="#a90000">
<text x="121.8" y="32.5" transform="rotate(-90 121.8 32.5)">26</text>
<text x="104.7" y="36.7">35</text>
<text x="137.1" y="41.8">2</text>
<text x="137.1" y="39.2">3</text>
<text x="137.1" y="36.7">4</text>
<text x="166.9" y="36.7">1</text>
<text x="166.9" y="39.2">2</text>
<text x="166.9" y="41.8">3</text>
<text x="176.5" y="41.8">14</text>
<text x="176.5" y="39.2">15</text>
<text x="176.5" y="36.7">16</text>
<text x="236.1" y="41.3" transform="rotate(-90 236.1 41.3)">28</text>
<text x="105.3" y="46.9">5</text>
<text x="105.3" y="44.3">6</text>
<text x="136.5" y="46.9">40</text>
<text x="137.1" y="44.3">1</text>
<text x="166.9" y="44.3">4</text>
<text x="166.9" y="46.9">5</text>
<text x="176.5" y="46.9">12</text>
<text x="176.5" y="44.3">13</text>
<text x="221.5" y="45.6">11</text>
<text x="248.2" y="45.6">25</text>
<text x="104.7" y="49.4">36</text>
<text x="136.5" y="51.9">38</text>
<text x="136.5" y="49.4">39</text>
<text x="166.9" y="49.4">6</text>
<text x="166.9" y="51.9">7</text>
<text x="176.5" y="51.9">10</text>
<text x="176.5" y="49.4">11</text>
<text x="221.5" y="48.1">10</text>
<text x="222.2" y="53.2">8</text>
<text x="222.2" y="50.7">9</text>
<text x="248.2" y="53.2">22</text>
<text x="248.2" y="50.7">23</text>
<text x="248.2" y="48.1">24</text>
<text x="105.3" y="59.6">8</text>
<text x="105.3" y="57">9</text>
<text x="136.5" y="59.6">18 PB0</text>
<text x="136.5" y="54.5">37</text>
<text x="136.5" y="59.6">18</text>
<text x="166.9" y="54.5">8</text>
<text x="177.1" y="54.5">9</text>
<text x="222.2" y="58.3">6</text>
<text x="222.2" y="55.7">7</text>
<text x="248.2" y="58.3">20 PS2_MOUSE_IRQ</text>
<text x="248.2" y="55.7">21 RTL_IRQ</text>
<text x="248.2" y="58.3">20</text>
<text x="248.2" y="55.7">21</text>
<text x="136.5" y="62.1">19</text>
<text x="136.5" y="64.6">20</text>
<text x="222.2" y="63.4">4</text>
<text x="222.2" y="60.8">5</text>
<text x="248.2" y="63.4">18</text>
<text x="248.2" y="60.8">19 PS2_KBD_IRQ</text>
<text x="248.2" y="60.8">19</text>
<text x="104.7" y="69.7">33</text>
<text x="104.7" y="67.2">34</text>
<text x="136.5" y="67.2">21</text>
<text x="136.5" y="69.7">22</text>
<text x="221.5" y="68.4">27</text>
<text x="248.2" y="68.4">12</text>
<text x="248.2" y="71">13</text>
<text x="104.7" y="77.3">30</text>
<text x="104.7" y="74.8">31</text>
<text x="104.7" y="72.3">32</text>
<text x="136.5" y="72.3">23</text>
<text x="136.5" y="74.8">24</text>
<text x="136.5" y="77.3">25</text>
<text x="222.2" y="73.5">1</text>
<text x="222.2" y="76.1">2</text>
<text x="248.2" y="73.5">15</text>
<text x="104.7" y="82.4">28</text>
<text x="104.7" y="79.9">29</text>
<text x="136.5" y="82.4">14</text>
<text x="221.5" y="83.7">17</text>
<text x="222.2" y="78.6">3</text>
<text x="248.2" y="78.6">16</text>
<text x="104.7" y="85">27</text>
<text x="136.5" y="85">15</text>
<text x="136.5" y="87.5">16</text>
<text x="221.5" y="86.2">26</text>
<text x="136.5" y="95.1">12</text>
<text x="136.5" y="92.6">13</text>
<text x="136.5" y="90">17</text>
<text x="236.1" y="93.4" transform="rotate(-90 236.1 93.4)">14</text>
<text x="136.5" y="100.2">10</text>
<text x="136.5" y="97.7">11</text>
<text x="121.8" y="109.3" transform="rotate(-90 121.8 109.3)">7</text>
</g>
<g font-size="1.3" fill="#000084">
<text x="206.5" y="35.3">d[0..7]</text>
<text x="199.6" y="65.7">addr[0..19]</text>
<text x="89.6" y="88.6">d[0..7]</text>
<text x="14.9" y="97.5" transform="rotate(-90 14.9 97.5)">addr[0..19]</text>
<text x="171.6" y="103.8">addr[0..19]</text>
<text x="171.6" y="106.4">d[0..7]</text>
<text x="171.6" y="108.9">IDE_D[0..15]</text>
<text x="28.2" y="122.9">addr[0..19]</text>
<text x="32.5" y="125.4">d[0..7]</text>
<text x="120.8" y="138.1">addr[0..19]</text>
<text x="120.8" y="140.7">d[0..7]</text>
<text x="219.9" y="152.1">addr[0..19]</text>
<text x="219.9" y="154.6">d[0..7]</text>
<text x="106.8" y="177.5">addr[0..19]</text>
<text x="42.2" y="182.6">addr[0..19]</text>
<text x="46.5" y="185.1">d[0..7]</text>
<text x="106.8" y="180">d[0..7]</text>
</g>
<g font-size="1.3" fill="#0f0f0f">
<text x="217.1" y="45.6">d0</text>
<text x="27.9" y="50.7">addr8</text>
<text x="27.9" y="53.2">addr5</text>
<text x="68.7" y="48.1">DMA_CS</text>
<text x="69.4" y="50.7">PIC_CS</text>
<text x="69.7" y="53.2">PIT_CS</text>
<text x="217.1" y="48.1">d1</text>
<text x="217.1" y="50.7">d2</text>
<text x="217.1" y="53.2">d3</text>
<text x="262.9" y="53.2">UART_IRQ</text>
<text x="27.9" y="58.3">addr7</text>
<text x="27.9" y="55.8">addr6</text>
<text x="68.8" y="58.3">PS2_CS</text>
<text x="69.4" y="55.8">PPI_CS</text>
<text x="97.8" y="59.6">addr1</text>
<text x="97.8" y="57">addr0</text>
<text x="217.1" y="55.8">d4</text>
<text x="217.1" y="58.3">d5</text>
<text x="217.1" y="63.4">d7</text>
<text x="217.1" y="60.8">d6</text>
<text x="264.1" y="63.4">8253_8254_IRQ</text>
<text x="100.3" y="69.7">d1</text>
<text x="100.3" y="67.2">d0</text>
<text x="214.6" y="68.5">addr0</text>
<text x="100.3" y="72.3">d2</text>
<text x="100.3" y="74.8">d3</text>
<text x="100.3" y="77.3">d4</text>
<text x="214.2" y="73.5">PIC_CS</text>
<text x="100.3" y="82.4">d6</text>
<text x="100.3" y="79.9">d5</text>
<text x="100.3" y="85">d7</text>
<text x="45.7" y="126.9">UART_IRQ</text>
<text x="101.6" y="129.4">RTL_IRQ</text>
<text x="58.4" y="154.8">8253_8254_IRQ</text>
<text x="62.2" y="165">PIT_CS</text>
<text x="84.9" y="166.2">PS2_KBD_IRQ</text>
<text x="91.7" y="163.7">PS2_CS</text>
<text x="62.2" y="170.1">PB0</text>
<text x="82.3" y="168.8">PS2_MOUSE_IRQ</text>
</g>
<g font-size="1" fill="#006464">
<text x="60.6" y="43.9">VCC</text>
<text x="40.4" y="49">G2A</text>
<text x="40.4" y="51.6">G2B</text>
<text x="61.7" y="51.6">Y1</text>
<text x="61.7" y="49">Y0</text>
<text x="40.4" y="54.1">A</text>
<text x="40.4" y="56.6">B</text>
<text x="40.4" y="59.2">C</text>
<text x="61.7" y="59.2">Y4</text>
<text x="61.7" y="56.6">Y3</text>
<text x="61.7" y="54.1">Y2</text>
<text x="40.4" y="61.7">G1</text>
<text x="61.7" y="64.3">Y6</text>
<text x="61.7" y="61.7">Y5</text>
<text x="61.7" y="66.8">Y7</text>
<text x="60.5" y="74.4">GND</text>
</g>
<g font-size="1" fill="#a90000">
<text x="66.2" y="43">16</text>
<text x="36.2" y="53.2">1</text>
<text x="36.2" y="48.1">4</text>
<text x="36.2" y="50.6">5</text>
<text x="66.2" y="53.2">13</text>
<text x="66.2" y="50.6">14</text>
<text x="66.2" y="48.1">15</text>
<text x="36.2" y="55.7">2</text>
<text x="36.2" y="58.2">3</text>
<text x="66.2" y="58.2">11</text>
<text x="66.2" y="55.7">12</text>
<text x="36.2" y="60.8">6</text>
<text x="66.2" y="60.8">10</text>
<text x="66.7" y="65.9">7</text>
<text x="66.7" y="63.3">9</text>
<text x="66.7" y="73.5">8</text>
</g>
</svg>
